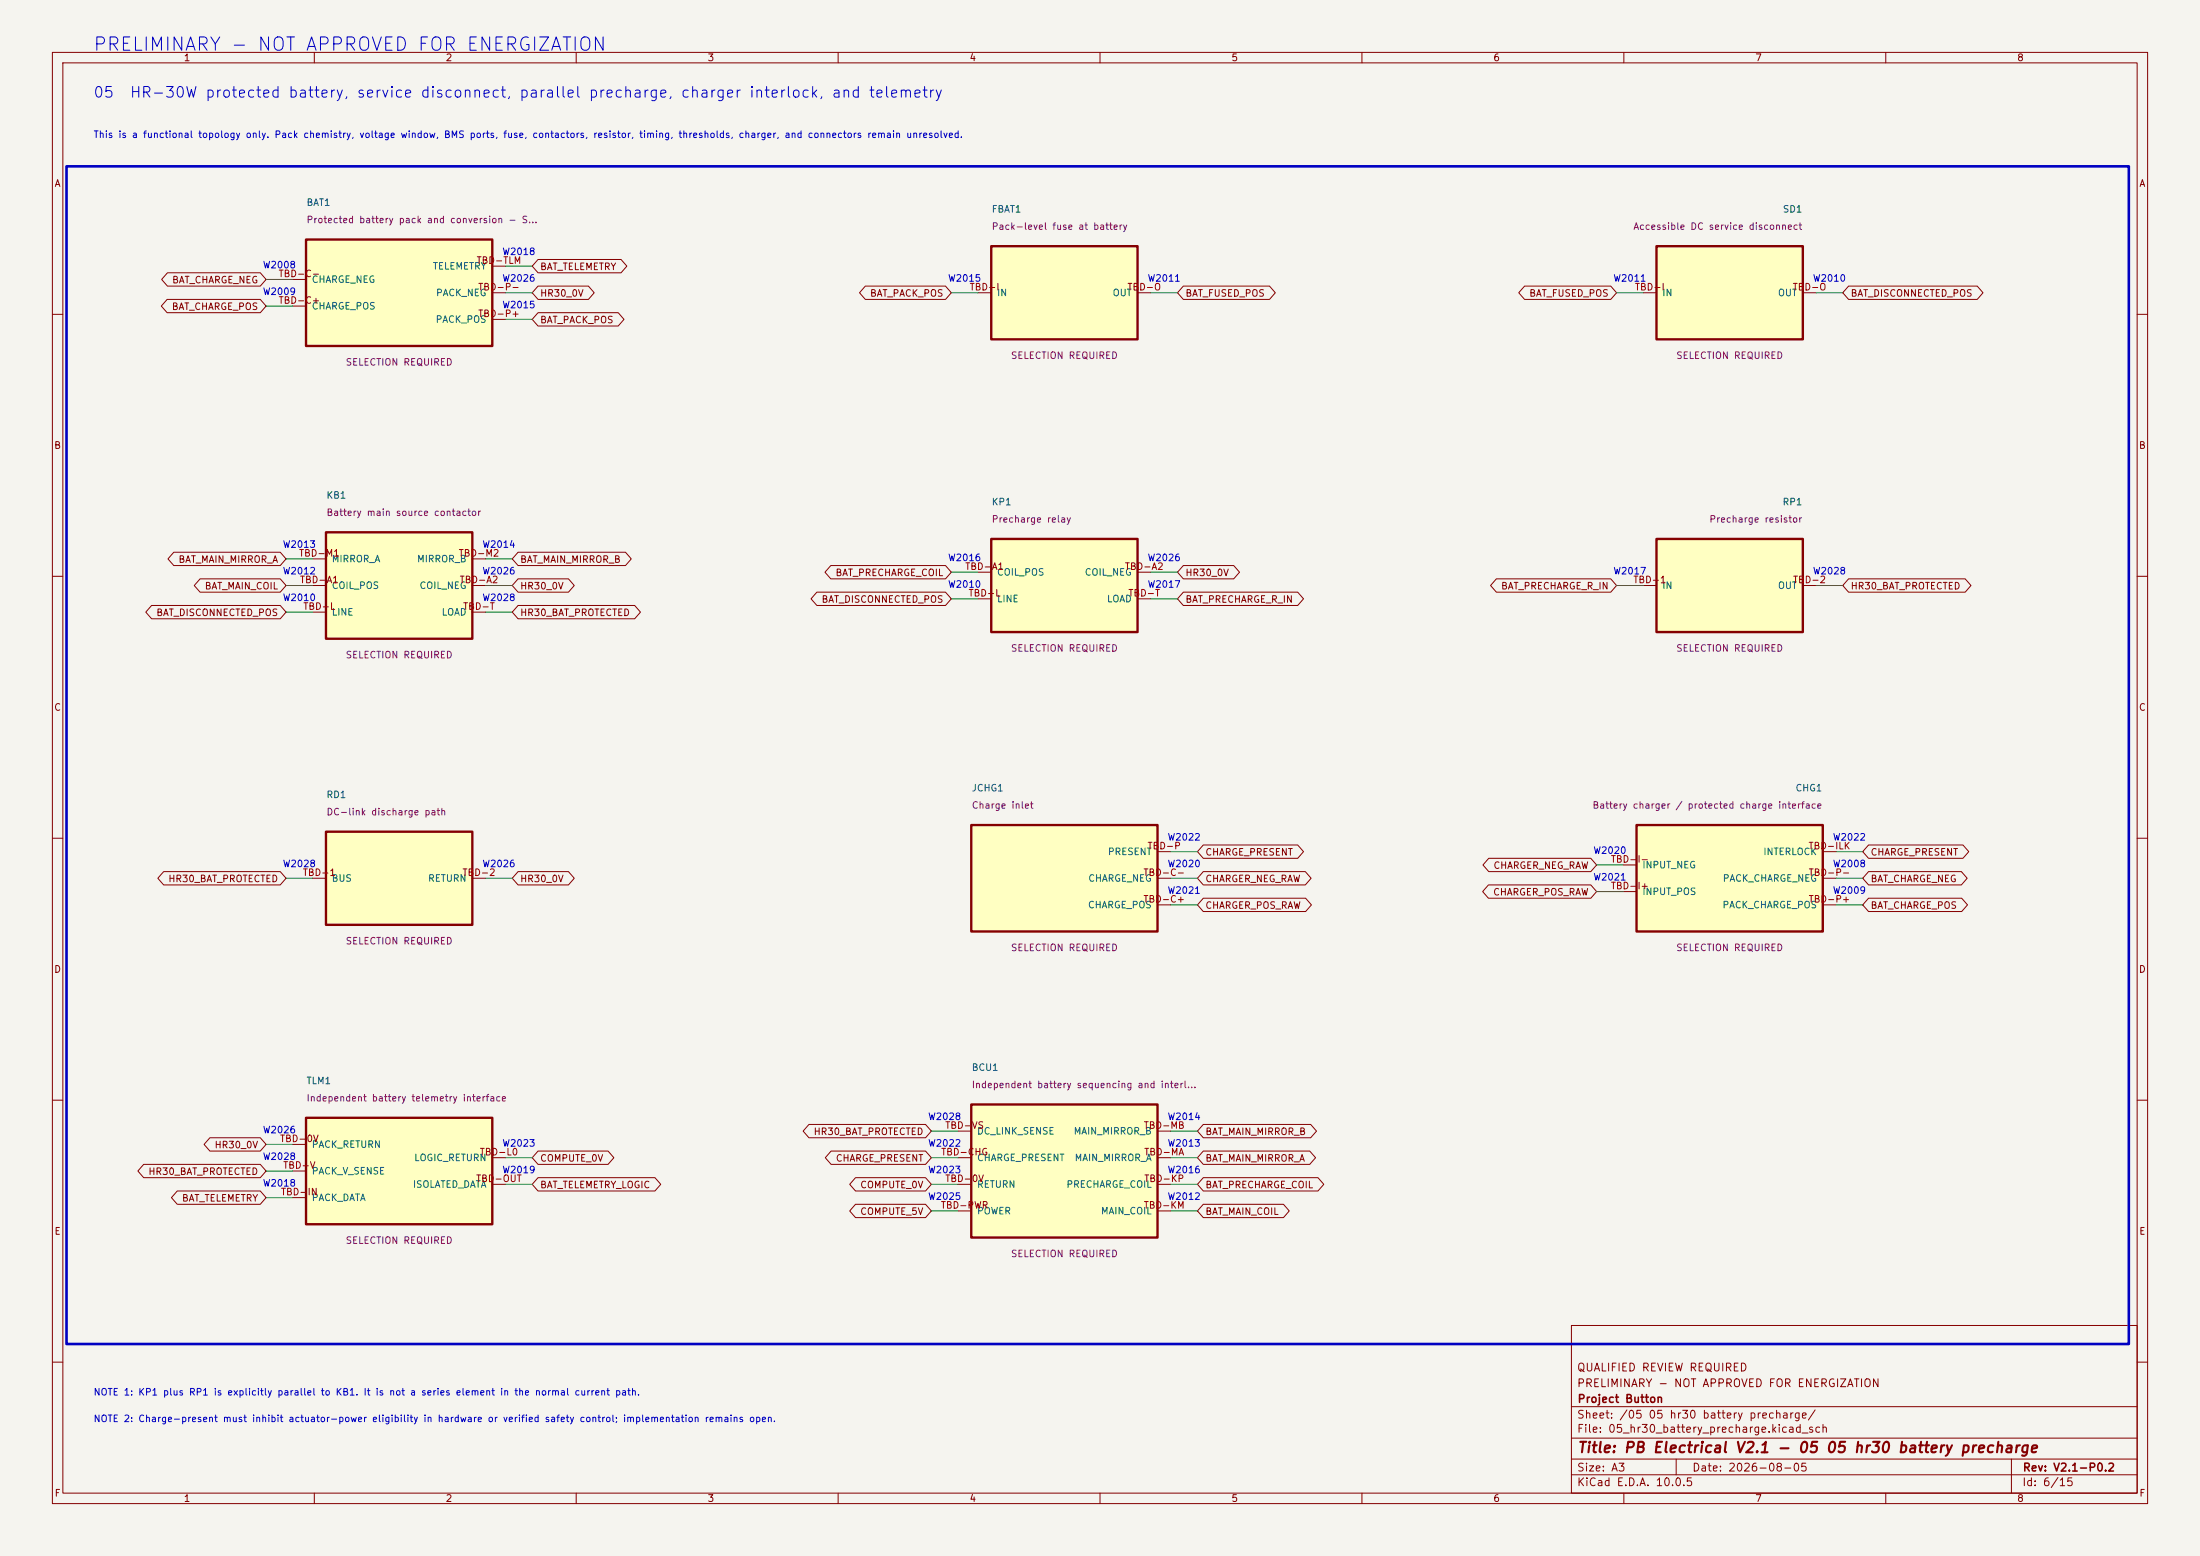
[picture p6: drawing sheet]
<svg xmlns="http://www.w3.org/2000/svg" width="420mm" height="297mm" viewBox="0 0 420 297" stroke-linecap="round" stroke-linejoin="round" font-family="sans-serif">
<path d="M0 0h420v297h-420z" fill="#f5f4ef" stroke="#f5f4ef" stroke-width=".19"/>
<g fill="none" stroke="#840000" stroke-width=".19">
<path d="M10 10h400v277h-400zM12 12h396v273h-396zM60 10v2M110 10v2M160 10v2M210 10v2M260 10v2M310 10v2M360 10v2M10 60h2M408 60h2M10 110h2"/>
<path d="M408 110h2M10 160h2M408 160h2M10 210h2M408 210h2M300 253h108v32h-108zM10 260h2M300 278.5h108M300 274.5h108M300 268.5h108M320 278.5v3M384 278.5v6.5"/>
<path d="M408 260h2M60 285v2M110 285v2M160 285v2M210 285v2M260 285v2M300 281.5h108M310 285v2M360 285v2"/>
</g>
<path d="M62.2 101.6h28v20.3h-28z" fill="#ffffc2"/>
<path d="M62.2 101.6h28v20.3h-28z" fill="none" stroke="#840000" stroke-width=".45"/>
<path d="M59.7 111.8h2.5M59.7 116.8h2.5M59.7 106.7h2.5M90.2 111.8h2.5M90.2 116.8h2.5M90.2 106.7h2.5" fill="none" stroke="#840000" stroke-width=".19"/>
<path d="M189.2 102.9h28v17.8h-28z" fill="#ffffc2"/>
<path d="M189.2 102.9h28v17.8h-28z" fill="none" stroke="#840000" stroke-width=".45"/>
<path d="M186.7 109.2h2.5M186.7 114.3h2.5M217.2 109.2h2.5M217.2 114.3h2.5" fill="none" stroke="#840000" stroke-width=".19"/>
<path d="M58.4 45.7h35.6v20.3h-35.6z" fill="#ffffc2"/>
<path d="M58.4 45.7h35.6v20.3h-35.6z" fill="none" stroke="#840000" stroke-width=".45"/>
<path d="M55.9 58.4h2.5M55.9 53.3h2.5M94 55.9h2.5M94 50.8h2.5M94 61h2.5" fill="none" stroke="#840000" stroke-width=".19"/>
<path d="M316.2 47h28v17.8h-28z" fill="#ffffc2"/>
<path d="M316.2 47h28v17.8h-28z" fill="none" stroke="#840000" stroke-width=".45"/>
<path d="M313.7 55.9h2.5M344.2 55.9h2.5" fill="none" stroke="#840000" stroke-width=".19"/>
<path d="M58.4 213.4h35.6v20.3h-35.6z" fill="#ffffc2"/>
<path d="M58.4 213.4h35.6v20.3h-35.6z" fill="none" stroke="#840000" stroke-width=".45"/>
<path d="M55.9 218.4h2.5M55.9 228.6h2.5M55.9 223.5h2.5M94 221h2.5M94 226.1h2.5" fill="none" stroke="#840000" stroke-width=".19"/>
<path d="M62.2 158.8h28v17.7h-28z" fill="#ffffc2"/>
<path d="M62.2 158.8h28v17.7h-28z" fill="none" stroke="#840000" stroke-width=".45"/>
<path d="M59.7 167.6h2.5M90.2 167.6h2.5" fill="none" stroke="#840000" stroke-width=".19"/>
<path d="M316.2 102.9h28v17.8h-28z" fill="#ffffc2"/>
<path d="M316.2 102.9h28v17.8h-28z" fill="none" stroke="#840000" stroke-width=".45"/>
<path d="M313.7 111.8h2.5M344.2 111.8h2.5" fill="none" stroke="#840000" stroke-width=".19"/>
<path d="M189.2 47h28v17.8h-28z" fill="#ffffc2"/>
<path d="M189.2 47h28v17.8h-28z" fill="none" stroke="#840000" stroke-width=".45"/>
<path d="M186.7 55.9h2.5M217.2 55.9h2.5" fill="none" stroke="#840000" stroke-width=".19"/>
<path d="M185.4 157.5h35.6v20.3h-35.6z" fill="#ffffc2"/>
<path d="M185.4 157.5h35.6v20.3h-35.6z" fill="none" stroke="#840000" stroke-width=".45"/>
<path d="M221 172.7h2.5M221 167.6h2.5M221 162.6h2.5" fill="none" stroke="#840000" stroke-width=".19"/>
<path d="M312.4 157.5h35.6v20.3h-35.6z" fill="#ffffc2"/>
<path d="M312.4 157.5h35.6v20.3h-35.6z" fill="none" stroke="#840000" stroke-width=".45"/>
<path d="M309.9 170.2h2.5M309.9 165.1h2.5M348 162.6h2.5M348 172.7h2.5M348 167.6h2.5" fill="none" stroke="#840000" stroke-width=".19"/>
<path d="M185.4 210.8h35.6v25.4h-35.6z" fill="#ffffc2"/>
<path d="M185.4 210.8h35.6v25.4h-35.6z" fill="none" stroke="#840000" stroke-width=".45"/>
<g fill="none" stroke="#840000" stroke-width=".19">
<path d="M31.9 57.1h17.8l1.1 1.3-1.1 1.3h-17.8l-1.1-1.3zM32 52.1h17.7l1.1 1.2-1.1 1.3h-17.7l-1.1-1.3zM102.7 49.5h15.9l1.1 1.3-1.1 1.3h-15.9l-1.1-1.3zM102.7 59.7h15.3l1.1 1.3-1.1 1.2h-15.3l-1.1-1.2zM102.7 54.6h9.6l1.1 1.3-1.1 1.3h-9.6l-1.1-1.3zM165.2 54.6h15.3l1.1 1.3-1.1 1.3h-15.3l-1.1-1.3zM225.9 54.6h16.5l1.1 1.3-1.1 1.3h-16.5l-1.1-1.3zM291 54.6h16.5l1.1 1.3-1.1 1.3h-16.5l-1.1-1.3zM352.9 54.6h24.6l1.1 1.3-1.1 1.3h-24.6l-1.1-1.3zM28.9 115.6h24.6l1.1 1.2-1.1 1.3h-24.6l-1.1-1.3zM33.2 105.4h20.3l1.1 1.3-1.1 1.3h-20.3l-1.1-1.3zM38.2 110.5h15.3l1.1 1.3-1.1 1.2h-15.3l-1.1-1.2z"/>
<path d="M98.9 115.6h22.3l1.1 1.2-1.1 1.3h-22.3l-1.1-1.3zM98.9 110.5h9.6l1.1 1.3-1.1 1.2h-9.6l-1.1-1.2zM98.9 105.4h20.5l1.1 1.3-1.1 1.3h-20.5l-1.1-1.3zM155.9 113h24.6l1.1 1.3-1.1 1.3h-24.6l-1.1-1.3zM158.6 107.9h21.9l1.1 1.3-1.1 1.3h-21.9l-1.1-1.3zM225.9 113h21.8l1.1 1.3-1.1 1.3h-21.8l-1.1-1.3zM225.9 107.9h9.6l1.1 1.3-1.1 1.3h-9.6l-1.1-1.3zM285.7 110.5h21.8l1.1 1.3-1.1 1.2h-21.8l-1.1-1.2zM352.9 110.5h22.3l1.1 1.3-1.1 1.2h-22.3l-1.1-1.2zM31.2 166.4h22.3l1.1 1.2-1.1 1.3h-22.3l-1.1-1.3zM98.9 166.4h9.6l1.1 1.2-1.1 1.3h-9.6l-1.1-1.3zM229.7 171.4h19.5l1.2 1.3-1.2 1.3h-19.5l-1.1-1.3z"/>
<path d="M229.7 166.4h19.5l1.1 1.2-1.1 1.3h-19.5l-1.1-1.3zM229.7 161.3h18l1.1 1.3-1.1 1.2h-18l-1.1-1.2zM284.2 168.9h19.5l1.1 1.3-1.1 1.3h-19.5l-1.2-1.3zM284.2 163.8h19.5l1.1 1.3-1.1 1.3h-19.5l-1.1-1.3zM356.7 166.4h17.7l1.1 1.2-1.1 1.3h-17.7l-1.1-1.3zM356.7 161.3h18l1.1 1.3-1.1 1.2h-18l-1.1-1.2zM356.7 171.4h17.8l1.1 1.3-1.1 1.3h-17.8l-1.1-1.3zM40.1 217.2h9.6l1.1 1.2-1.1 1.3h-9.6l-1.1-1.3zM102.7 219.7h13.4l1.1 1.3-1.1 1.3h-13.4l-1.1-1.3zM154.4 214.6h22.3l1.1 1.3-1.1 1.3h-22.3l-1.1-1.3zM158.7 219.7h18l1.1 1.3-1.1 1.3h-18l-1.1-1.3zM182.9 215.9h2.5"/>
<path d="M221 215.9h2.5M229.7 214.6h20.5l1.1 1.3-1.1 1.3h-20.5l-1.1-1.3zM229.7 219.7h20.3l1.1 1.3-1.1 1.3h-20.3l-1.1-1.3zM27.4 222.2h22.3l1.1 1.3-1.1 1.3h-22.3l-1.1-1.3zM33.8 227.3h15.9l1.1 1.3-1.1 1.3h-15.9l-1.1-1.3zM102.7 224.8h22.3l1.1 1.3-1.1 1.2h-22.3l-1.1-1.2zM163.3 229.9h13.4l1.1 1.2-1.1 1.3h-13.4l-1.1-1.3zM163.3 224.8h13.4l1.1 1.3-1.1 1.2h-13.4l-1.1-1.2zM182.9 226.1h2.5M182.9 221h2.5M182.9 231.1h2.5M221 226.1h2.5"/>
<path d="M221 221h2.5M221 231.1h2.5M229.7 224.8h21.9l1.1 1.3-1.1 1.2h-21.9l-1.1-1.2zM229.7 229.9h15.3l1.1 1.2-1.1 1.3h-15.3l-1.1-1.3z"/>
</g>
<g fill="none" stroke="#009600" stroke-width=".19">
<path d="M50.8 58.4h5.1M50.8 53.3h5.1M96.5 55.9h5.1M96.5 50.8h5.1M181.6 55.9h5.1M219.7 55.9h5.1M308.6 55.9h5.1M346.7 55.9h5.1M96.5 61h5.1M54.6 111.8h5.1M54.6 106.7h5.1M54.6 116.8h5.1"/>
<path d="M92.7 111.8h5.1M92.7 106.7h5.1M92.7 116.8h5.1M181.6 109.2h5.1M181.6 114.3h5.1M219.7 109.2h5.1M219.7 114.3h5.1M308.6 111.8h5.1M346.7 111.8h5.1M54.6 167.6h5.1M92.7 167.6h5.1M223.5 172.7h5.1"/>
<path d="M223.5 167.6h5.1M223.5 162.6h5.1M304.8 170.2h5.1M304.8 165.1h5.1M350.5 172.7h5.1M350.5 167.6h5.1M350.5 162.6h5.1M50.8 218.4h5.1M177.8 215.9h5.1M223.5 215.9h5.1M50.8 228.6h5.1M50.8 223.5h5.1"/>
<path d="M96.5 221h5.1M96.5 226.1h5.1M177.8 221h5.1M177.8 231.1h5.1M177.8 226.1h5.1M223.5 221h5.1M223.5 231.1h5.1M223.5 226.1h5.1"/>
</g>
<path d="M12.7 31.8h393.7v224.7h-393.7z" fill="none" stroke="#0000c2" stroke-width=".5"/>
<text font-size="2.5" fill="#0000c2" x="17.6" y="10.4">PRELIMINARY - NOT APPROVED FOR ENERGIZATION</text>
<g font-size="2" fill="#0000c2">
<text x="17.7" y="19.2">05</text>
<text x="24.6" y="19.2">HR-30W protected battery, service disconnect, parallel precharge, charger interlock, and telemetry</text>
</g>
<text font-size="2" fill="#840000" x="301" y="277.8">Title: PB Electrical V2.1 - 05 05 hr30 battery precharge</text>
<g font-size="1.5" fill="#840000">
<text x="300.9" y="262.1">QUALIFIED REVIEW REQUIRED</text>
<text x="300.9" y="265.1">PRELIMINARY - NOT APPROVED FOR ENERGIZATION</text>
<text x="301" y="268.1">Project Button</text>
<text x="300.9" y="273.8">File: 05_hr30_battery_precharge.kicad_sch</text>
<text x="300.9" y="271.1">Sheet: /05 05 hr30 battery precharge/</text>
<text x="300.9" y="281.2">Size: A3</text>
<text x="322.9" y="281.2">Date: 2026-08-05</text>
<text x="386" y="281.2">Rev: V2.1-P0.2</text>
<text x="300.9" y="284">KiCad E.D.A. 10.0.5</text>
<text x="385.9" y="284">Id: 6/15</text>
</g>
<g font-size="1.3" fill="#840000">
<text x="35" y="12">1</text>
<text x="85" y="12">2</text>
<text x="135" y="12">3</text>
<text x="185" y="12">4</text>
<text x="235" y="12">5</text>
<text x="285" y="12">6</text>
<text x="335" y="12">7</text>
<text x="385" y="12">8</text>
<text x="10.3" y="36">A</text>
<text x="408.3" y="36">A</text>
<text x="103" y="51.9">BAT_TELEMETRY</text>
<text x="32.7" y="59.5">BAT_CHARGE_POS</text>
<text x="32.8" y="54.4">BAT_CHARGE_NEG</text>
<text x="103" y="56.9">HR30_0V</text>
<text x="166" y="56.9">BAT_PACK_POS</text>
<text x="226.2" y="56.9">BAT_FUSED_POS</text>
<text x="291.8" y="56.9">BAT_FUSED_POS</text>
<text x="353.2" y="56.9">BAT_DISCONNECTED_POS</text>
<text x="103" y="62">BAT_PACK_POS</text>
<text x="10.2" y="86">B</text>
<text x="408.2" y="86">B</text>
<text x="34" y="107.7">BAT_MAIN_MIRROR_A</text>
<text x="99.2" y="107.7">BAT_MAIN_MIRROR_B</text>
<text x="39" y="112.8">BAT_MAIN_COIL</text>
<text x="99.2" y="112.8">HR30_0V</text>
<text x="159.4" y="110.3">BAT_PRECHARGE_COIL</text>
<text x="226.2" y="110.3">HR30_0V</text>
<text x="286.5" y="112.8">BAT_PRECHARGE_R_IN</text>
<text x="353.2" y="112.8">HR30_BAT_PROTECTED</text>
<text x="29.7" y="117.9">BAT_DISCONNECTED_POS</text>
<text x="99.2" y="117.9">HR30_BAT_PROTECTED</text>
<text x="156.7" y="115.4">BAT_DISCONNECTED_POS</text>
<text x="226.2" y="115.4">BAT_PRECHARGE_R_IN</text>
<text x="10.2" y="136">C</text>
<text x="408.2" y="136">C</text>
<text x="230" y="163.6">CHARGE_PRESENT</text>
<text x="285" y="166.2">CHARGER_NEG_RAW</text>
<text x="357" y="163.6">CHARGE_PRESENT</text>
<text x="32" y="168.7">HR30_BAT_PROTECTED</text>
<text x="99.2" y="168.7">HR30_0V</text>
<text x="230" y="173.8">CHARGER_POS_RAW</text>
<text x="230" y="168.7">CHARGER_NEG_RAW</text>
<text x="284.9" y="171.2">CHARGER_POS_RAW</text>
<text x="357" y="168.7">BAT_CHARGE_NEG</text>
<text x="357" y="173.8">BAT_CHARGE_POS</text>
<text x="10.2" y="186">D</text>
<text x="408.2" y="186">D</text>
<text x="40.9" y="219.5">HR30_0V</text>
<text x="155.2" y="217">HR30_BAT_PROTECTED</text>
<text x="230" y="217">BAT_MAIN_MIRROR_B</text>
<text x="28.2" y="224.6">HR30_BAT_PROTECTED</text>
<text x="103" y="227.1">BAT_TELEMETRY_LOGIC</text>
<text x="103" y="222">COMPUTE_0V</text>
<text x="159.5" y="222">CHARGE_PRESENT</text>
<text x="164.1" y="227.1">COMPUTE_0V</text>
<text x="230" y="227.1">BAT_PRECHARGE_COIL</text>
<text x="230" y="222">BAT_MAIN_MIRROR_A</text>
<text x="34.6" y="229.7">BAT_TELEMETRY</text>
<text x="164.1" y="232.2">COMPUTE_5V</text>
<text x="230" y="232.2">BAT_MAIN_COIL</text>
<text x="10.3" y="236">E</text>
<text x="408.3" y="236">E</text>
<text x="10.3" y="286">F</text>
<text x="35" y="287">1</text>
<text x="85" y="287">2</text>
<text x="135" y="287">3</text>
<text x="185" y="287">4</text>
<text x="235" y="287">5</text>
<text x="285" y="287">6</text>
<text x="335" y="287">7</text>
<text x="385" y="287">8</text>
<text x="408.3" y="286">F</text>
</g>
<g font-size="1.3" fill="#0000c2">
<text x="17.8" y="26.6">This is a functional topology only. Pack chemistry, voltage window, BMS ports, fuse, contactors, resistor, timing, thresholds, charger, and connectors remain unresolved.</text>
<text x="50.1" y="51.5">W2008</text>
<text x="95.8" y="49">W2018</text>
<text x="50.1" y="56.6">W2009</text>
<text x="95.8" y="54.1">W2026</text>
<text x="95.8" y="59.2">W2015</text>
<text x="180.9" y="54.1">W2015</text>
<text x="219" y="54.1">W2011</text>
<text x="307.9" y="54.1">W2011</text>
<text x="346" y="54.1">W2010</text>
<text x="53.9" y="104.9">W2013</text>
<text x="92" y="104.9">W2014</text>
<text x="180.9" y="107.4">W2016</text>
<text x="219" y="107.4">W2026</text>
<text x="53.9" y="110">W2012</text>
<text x="92" y="110">W2026</text>
<text x="180.9" y="112.5">W2010</text>
<text x="219" y="112.5">W2017</text>
<text x="307.9" y="110">W2017</text>
<text x="346" y="110">W2028</text>
<text x="53.9" y="115">W2010</text>
<text x="92" y="115">W2028</text>
<text x="222.8" y="160.8">W2022</text>
<text x="349.8" y="160.8">W2022</text>
<text x="53.9" y="165.8">W2028</text>
<text x="92" y="165.8">W2026</text>
<text x="222.8" y="165.8">W2020</text>
<text x="304.1" y="163.3">W2020</text>
<text x="349.8" y="165.8">W2008</text>
<text x="222.8" y="170.9">W2021</text>
<text x="304.1" y="168.4">W2021</text>
<text x="349.8" y="170.9">W2009</text>
<text x="177.1" y="214.1">W2028</text>
<text x="222.8" y="214.1">W2014</text>
<text x="50.1" y="216.6">W2026</text>
<text x="50.1" y="221.7">W2028</text>
<text x="95.8" y="219.2">W2023</text>
<text x="177.1" y="219.2">W2022</text>
<text x="222.8" y="219.2">W2013</text>
<text x="50.1" y="226.8">W2018</text>
<text x="95.8" y="224.3">W2019</text>
<text x="177.1" y="224.3">W2023</text>
<text x="222.8" y="224.3">W2016</text>
<text x="177.1" y="229.3">W2025</text>
<text x="222.8" y="229.3">W2012</text>
<text x="17.8" y="266.7">NOTE 1: KP1 plus RP1 is explicitly parallel to KB1. It is not a series element in the normal current path.</text>
<text x="17.8" y="271.8">NOTE 2: Charge-present must inhibit actuator-power eligibility in hardware or verified safety control; implementation remains open.</text>
</g>
<g font-size="1.3" fill="#006464">
<text x="58.4" y="39.6">BAT1</text>
<text x="189.2" y="40.9">FBAT1</text>
<text x="340.2" y="40.9">SD1</text>
<text x="82.5" y="51.8">TELEMETRY</text>
<text x="59.4" y="59.4">CHARGE_POS</text>
<text x="59.4" y="54.3">CHARGE_NEG</text>
<text x="83.1" y="56.8">PACK_NEG</text>
<text x="190.2" y="56.8">IN</text>
<text x="212.3" y="56.8">OUT</text>
<text x="317.2" y="56.8">IN</text>
<text x="339.3" y="56.8">OUT</text>
<text x="83.1" y="61.9">PACK_POS</text>
<text x="62.2" y="95.5">KB1</text>
<text x="189.2" y="96.8">KP1</text>
<text x="340.2" y="96.8">RP1</text>
<text x="63.2" y="107.6">MIRROR_A</text>
<text x="79.5" y="107.6">MIRROR_B</text>
<text x="63.2" y="112.7">COIL_POS</text>
<text x="80" y="112.7">COIL_NEG</text>
<text x="190.2" y="110.2">COIL_POS</text>
<text x="207" y="110.2">COIL_NEG</text>
<text x="317.2" y="112.7">IN</text>
<text x="339.3" y="112.7">OUT</text>
<text x="63.2" y="117.8">LINE</text>
<text x="84.2" y="117.8">LOAD</text>
<text x="190.2" y="115.3">LINE</text>
<text x="211.2" y="115.3">LOAD</text>
<text x="62.2" y="152.6">RD1</text>
<text x="185.4" y="151.4">JCHG1</text>
<text x="342.7" y="151.4">CHG1</text>
<text x="211.4" y="163.5">PRESENT</text>
<text x="313.4" y="166.1">INPUT_NEG</text>
<text x="336.5" y="163.5">INTERLOCK</text>
<text x="63.2" y="168.6">BUS</text>
<text x="81.6" y="168.6">RETURN</text>
<text x="207.6" y="173.7">CHARGE_POS</text>
<text x="207.6" y="168.6">CHARGE_NEG</text>
<text x="313.4" y="171.1">INPUT_POS</text>
<text x="328.7" y="173.7">PACK_CHARGE_POS</text>
<text x="328.8" y="168.6">PACK_CHARGE_NEG</text>
<text x="58.4" y="207.2">TLM1</text>
<text x="185.4" y="204.7">BCU1</text>
<text x="59.4" y="219.4">PACK_RETURN</text>
<text x="78.9" y="221.9">LOGIC_RETURN</text>
<text x="186.4" y="221.9">CHARGE_PRESENT</text>
<text x="186.4" y="216.9">DC_LINK_SENSE</text>
<text x="204.9" y="216.9">MAIN_MIRROR_B</text>
<text x="205" y="221.9">MAIN_MIRROR_A</text>
<text x="59.4" y="224.5">PACK_V_SENSE</text>
<text x="78.7" y="227">ISOLATED_DATA</text>
<text x="186.4" y="227">RETURN</text>
<text x="203.5" y="227">PRECHARGE_COIL</text>
<text x="59.4" y="229.6">PACK_DATA</text>
<text x="186.4" y="232.1">POWER</text>
<text x="210.1" y="232.1">MAIN_COIL</text>
</g>
<g font-size="1.3" fill="#840084">
<text x="58.4" y="42.9">Protected battery pack and conversion - S...</text>
<text x="189.2" y="44.2">Pack-level fuse at battery</text>
<text x="311.7" y="44.2">Accessible DC service disconnect</text>
<text x="65.9" y="70.1">SELECTION REQUIRED</text>
<text x="192.9" y="68.8">SELECTION REQUIRED</text>
<text x="319.9" y="68.8">SELECTION REQUIRED</text>
<text x="62.2" y="98.8">Battery main source contactor</text>
<text x="189.2" y="100.1">Precharge relay</text>
<text x="326.2" y="100.1">Precharge resistor</text>
<text x="65.9" y="126">SELECTION REQUIRED</text>
<text x="192.9" y="124.7">SELECTION REQUIRED</text>
<text x="319.9" y="124.7">SELECTION REQUIRED</text>
<text x="62.2" y="155.9">DC-link discharge path</text>
<text x="185.4" y="154.7">Charge inlet</text>
<text x="303.9" y="154.7">Battery charger / protected charge interface</text>
<text x="65.9" y="180.6">SELECTION REQUIRED</text>
<text x="192.9" y="181.8">SELECTION REQUIRED</text>
<text x="319.9" y="181.8">SELECTION REQUIRED</text>
<text x="185.4" y="208">Independent battery sequencing and interl...</text>
<text x="58.4" y="210.5">Independent battery telemetry interface</text>
<text x="65.9" y="237.7">SELECTION REQUIRED</text>
<text x="192.9" y="240.3">SELECTION REQUIRED</text>
</g>
<g font-size="1.3" fill="#a90000">
<text x="53.1" y="53.2">TBD-C-</text>
<text x="90.9" y="50.7">TBD-TLM</text>
<text x="53.1" y="58.3">TBD-C+</text>
<text x="91.2" y="55.7">TBD-P-</text>
<text x="185" y="55.7">TBD-I</text>
<text x="215.1" y="55.7">TBD-O</text>
<text x="312" y="55.7">TBD-I</text>
<text x="342.1" y="55.7">TBD-O</text>
<text x="91.2" y="60.8">TBD-P+</text>
<text x="57" y="106.5">TBD-M1</text>
<text x="87.4" y="106.5">TBD-M2</text>
<text x="57.1" y="111.6">TBD-A1</text>
<text x="87.6" y="111.6">TBD-A2</text>
<text x="184.1" y="109.1">TBD-A1</text>
<text x="214.6" y="109.1">TBD-A2</text>
<text x="311.7" y="111.6">TBD-1</text>
<text x="342.2" y="111.6">TBD-2</text>
<text x="57.8" y="116.7">TBD-L</text>
<text x="88.3" y="116.7">TBD-T</text>
<text x="184.8" y="114.2">TBD-L</text>
<text x="215.3" y="114.2">TBD-T</text>
<text x="57.7" y="167.5">TBD-1</text>
<text x="88.2" y="167.5">TBD-2</text>
<text x="218.2" y="167.5">TBD-C-</text>
<text x="218.9" y="162.4">TBD-P</text>
<text x="307.4" y="165">TBD-I-</text>
<text x="345.1" y="162.4">TBD-ILK</text>
<text x="345.2" y="167.5">TBD-P-</text>
<text x="218.2" y="172.6">TBD-C+</text>
<text x="307.4" y="170">TBD-I+</text>
<text x="345.2" y="172.6">TBD-P+</text>
<text x="180.3" y="215.8">TBD-VS</text>
<text x="218.2" y="215.8">TBD-MB</text>
<text x="53.3" y="218.3">TBD-0V</text>
<text x="91.5" y="220.8">TBD-L0</text>
<text x="179.5" y="220.8">TBD-CHG</text>
<text x="218.3" y="220.8">TBD-MA</text>
<text x="53.9" y="223.4">TBD-V</text>
<text x="90.8" y="225.9">TBD-OUT</text>
<text x="180.3" y="225.9">TBD-0V</text>
<text x="218.3" y="225.9">TBD-KP</text>
<text x="53.5" y="228.5">TBD-IN</text>
<text x="179.5" y="231">TBD-PWR</text>
<text x="218.2" y="231">TBD-KM</text>
</g>
</svg>
